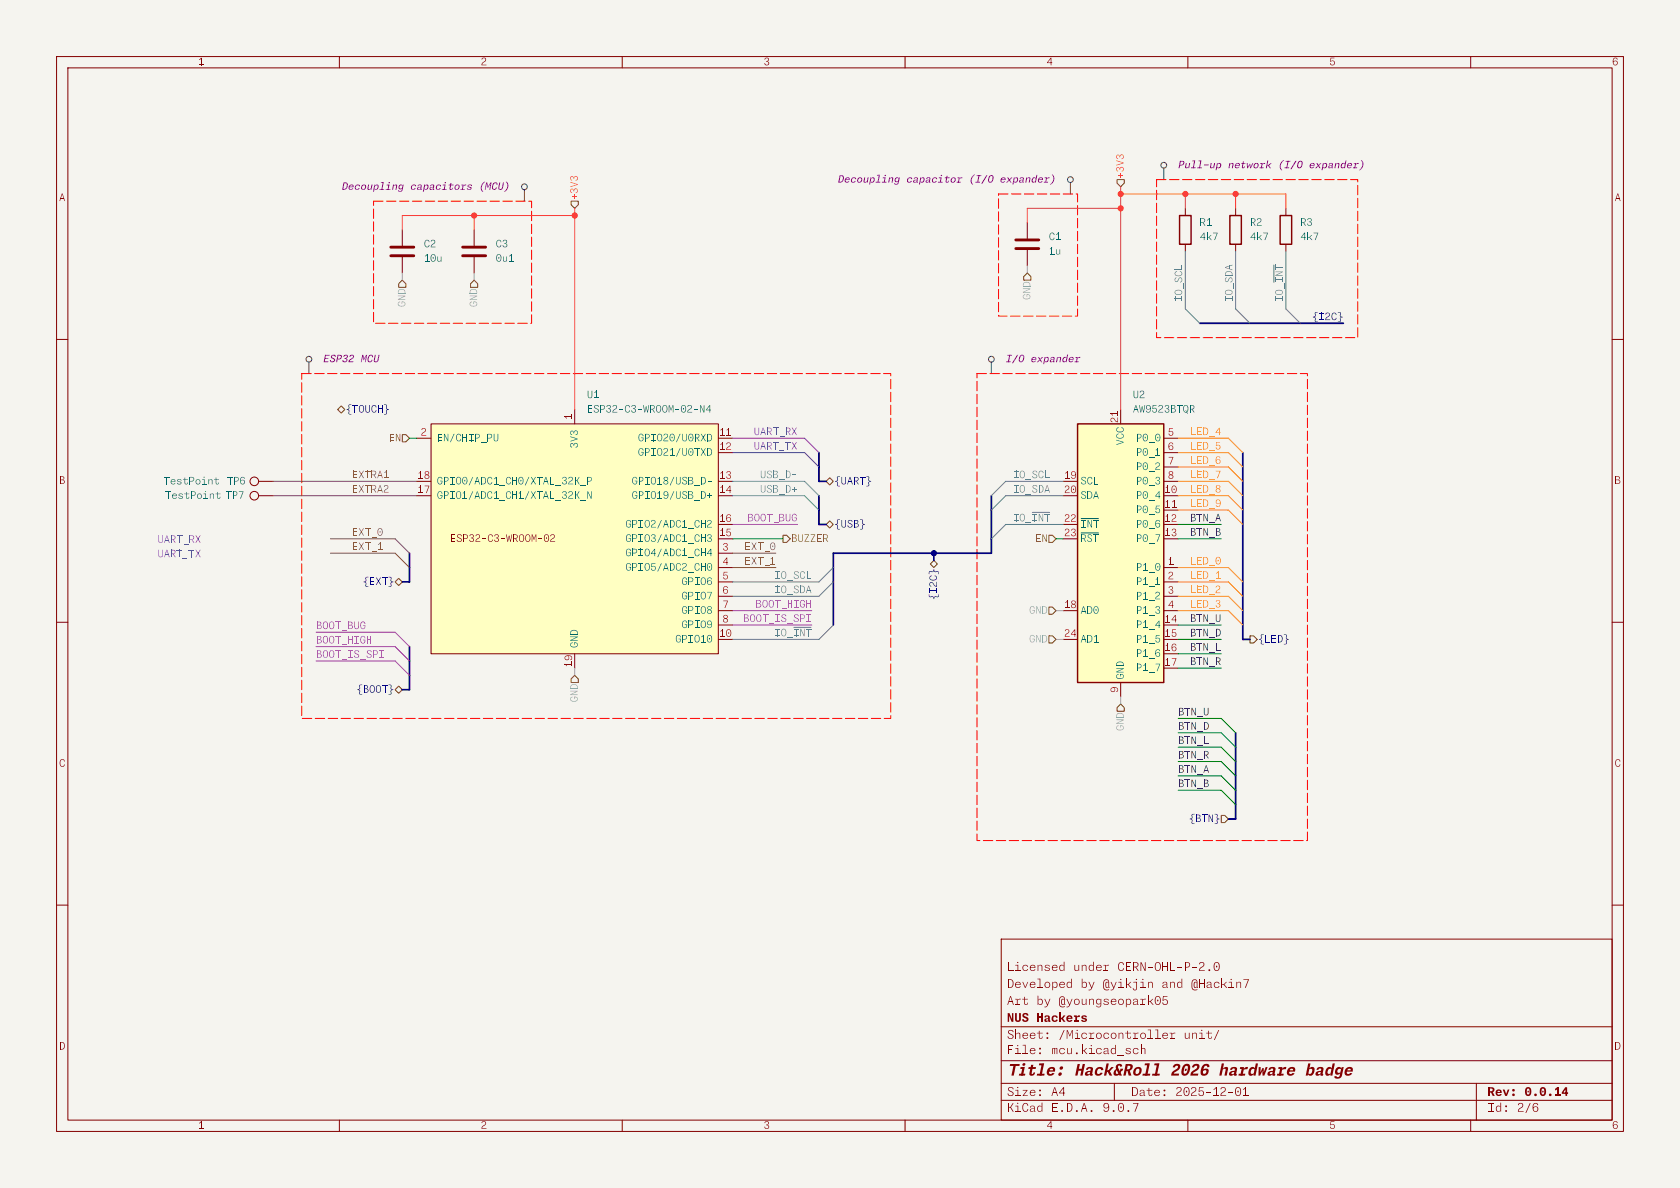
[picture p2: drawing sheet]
<svg xmlns="http://www.w3.org/2000/svg" width="297mm" height="210mm" viewBox="0 0 297 210" stroke-linecap="round" stroke-linejoin="round" font-family="sans-serif">
<path d="M0 0h297v210h-297z" fill="#f5f4ef" stroke="#f5f4ef" stroke-width=".18"/>
<g fill="none" stroke="#840000" stroke-width=".18">
<path d="M10 10h277v190h-277zM12 12h273v186h-273zM60 10v2M110 10v2M160 10v2M210 10v2M260 10v2M10 60h2M285 60h2M10 110h2M285 110h2M10 160h2"/>
<path d="M177 166h108v32h-108zM285 160h2M60 198v2M110 198v2M160 198v2M210 198v2M260 198v2"/>
</g>
<g fill="#840000">
<path d="M218.5 192.3a.57 .57 0 0 1 .7 0 .57 .57 0 0 1 .2 .7 .58 .58 0 0 1-.5 .8 .58 .58 0 0 1-.6-.8h.2a.43 .43 0 0 0 .1 .5 .43 .43 0 0 0 .6-.1l.1-.4a.43 .43 0 0 0-.2-.6 .43 .43 0 0 0-.5 .1l-.1 .5h-.2z"/>
<path d="M219.7 192.5l.5-.3-.2 .3-.3 .1z"/>
<path d="M220.1 192.2h.1v1.5h-.1z"/>
<path d="M219.7 193.6h1v.1h-1z"/>
<circle cx="205.9" cy="193.6" r=".17"/>
<circle cx="205.9" cy="192.8" r=".17"/>
<circle cx="218.9" cy="192.9" r=".15"/>
</g>
<path d="M177 194.5h108" fill="none" stroke="#840000" stroke-width=".18"/>
<g fill="#840000">
<path d="M200.3 195h1l-.6 1.5h-.1l.6-1.4h-.9z"/>
<circle cx="193" cy="196.4" r=".17"/>
</g>
<path d="M177 191.5h108" fill="none" stroke="#840000" stroke-width=".18"/>
<g fill="#840000">
<path d="M276.7 192.2h.3v1.5h-.3l.1-1.2-.5 .6h.9v.3h-1.1v-.3z"/>
<path d="M271.1 195.1l.6-.1 .2 .3-.1 .1a.37 .37 0 0 0-.5-.3 .37 .37 0 0 0-.2 .5v.1a.45 .45 0 0 0 0 .6 .45 .45 0 0 0 .6 .1 .41 .41 0 0 0-.1-.7 .41 .41 0 0 0-.6 .3 .5 .5 0 0 1 .8-.2 .5 .5 0 0 1-.1 .8 .5 .5 0 0 1-.7-.4l-.1-.6z"/>
<circle cx="183.9" cy="193.6" r=".17"/>
<circle cx="183.9" cy="192.8" r=".17"/>
<circle cx="266.3" cy="196.4" r=".17"/>
<circle cx="266.3" cy="195.6" r=".17"/>
</g>
<path d="M177 187.5h108" fill="none" stroke="#840000" stroke-width=".18"/>
<g fill="#840000">
<path d="M185.4 188.8a.64 .64 0 0 1 .8-.2 .64 .64 0 0 1 .3 .8h-1.1v-.2l.7 .1a.32 .32 0 0 0-.3-.4 .32 .32 0 0 0-.3 .3 .36 .36 0 0 0 0 .6 .36 .36 0 0 0 .6-.1h.3a.74 .74 0 0 1-1.2 .4 .74 .74 0 0 1 .2-1.3z"/>
<path d="M203.7 189.8h1.3v.3h-1.3z"/>
<path d="M227.8 188.8a.64 .64 0 0 1 .8-.2 .64 .64 0 0 1 .3 .8h-1.1l.1-.2 .7 .1a.32 .32 0 0 0-.3-.4 .32 .32 0 0 0-.3 .3 .36 .36 0 0 0 0 .6 .36 .36 0 0 0 .5-.1h.4a.74 .74 0 0 1-1.2 .4 .74 .74 0 0 1 .1-1.3z"/>
<path d="M182.2 185.4l.6-.1 .2 .5h-.9v-.1h.8a.41 .41 0 0 0-.5-.3 .41 .41 0 0 0-.3 .5 .41 .41 0 0 0 .5 .3l.4-.1a.55 .55 0 0 1-.8 .1 .55 .55 0 0 1 0-.8z"/>
<path d="M200.4 185.4l.6-.1 .3 .2-.2 .1a.39 .39 0 0 0-.6-.1 .39 .39 0 0 0 .1 .6 .39 .39 0 0 0 .5-.1h.2a.55 .55 0 0 1-.9 .2 .55 .55 0 0 1 0-.8z"/>
<path d="M201.7 184.7h.1v1.6h-.1z"/>
<path d="M201.8 185.4l.3-.1 .3 .1 .1 .9h-.1v-.7a.31 .31 0 0 0-.3-.2 .31 .31 0 0 0-.3 .2z"/>
<circle cx="187.4" cy="189.9" r=".31"/>
<circle cx="187.7" cy="188.8" r=".31"/>
<circle cx="183.9" cy="186.2" r=".17"/>
<circle cx="183.9" cy="185.4" r=".17"/>
</g>
<path d="M177 181.5h108" fill="none" stroke="#840000" stroke-width=".18"/>
<g fill="#840000">
<path d="M201.7 182.7a.52 .52 0 0 1 .9 .1 .52 .52 0 0 1-.4 .8 .52 .52 0 0 1-.6-.5h.1a.41 .41 0 0 0 .5 .3 .41 .41 0 0 0 .3-.6 .41 .41 0 0 0-.7 0l-.1 .3h-.1z"/>
<path d="M202.9 183.5h.9v.1h-.9z"/>
<path d="M202.9 182h.5v1.6h-.1l.1-1.5h-.5z"/>
<path d="M204.2 183.5h.9v.1h-.9z"/>
<path d="M204.2 182h.5v1.6h-.1l.1-1.5h-.5z"/>
<path d="M205.7 182.7l.6-.1 .2 .5h-.9v-.1h.7a.41 .41 0 0 0-.4-.3 .41 .41 0 0 0-.4 .5 .41 .41 0 0 0 .5 .3l.5-.1a.55 .55 0 0 1-.9 .1 .55 .55 0 0 1 .1-.8z"/>
<path d="M206.8 182.6h.4v1h-.1v-.9h-.3z"/>
<path d="M207.2 182.7l.6-.1v.1l-.6 .2z"/>
<path d="M206.8 183.5h.8v.1h-.8z"/>
<path d="M213.6 182.2h.1v1.1a.22 .22 0 0 0 .3 .2 .22 .22 0 0 0 .1-.3h.2a.34 .34 0 0 1-.4 .5 .34 .34 0 0 1-.3-.4z"/>
<path d="M213.2 182.6h1.1v.1h-1.1z"/>
<path d="M215.4 182.1h.1l-.8 1.7h-.1z"/>
<path d="M191.2 179.6l.5-.1 .4 .1v.2l-.6-.1 .2 .2a.38 .38 0 0 1 .5 .4 .38 .38 0 0 1-.6 .4 .41 .41 0 0 1-.5-.4l.7 .1v-.1l-.2-.1a.35 .35 0 0 1-.4-.2 .35 .35 0 0 1 0-.4z"/>
<path d="M181.1 176.2h.1v1.1a.22 .22 0 0 0 .2 .2 .22 .22 0 0 0 .2-.3h.1a.34 .34 0 0 1-.3 .5 .34 .34 0 0 1-.3-.4z"/>
<path d="M180.7 176.6h1v.1h-1z"/>
<path d="M205.6 176.1h.8v.1h-.7l-.1 .6a.49 .49 0 0 1 .8 .2 .49 .49 0 0 1-.3 .7 .49 .49 0 0 1-.6-.5h.1a.38 .38 0 0 0 .6 .2 .38 .38 0 0 0 .1-.5 .38 .38 0 0 0-.6 0h-.2z"/>
<path d="M189.4 173h.1v1.6l-.1-.2z"/>
<path d="M188.7 173.7l.4-.1 .3 .1v.2a.38 .38 0 0 0-.6-.1 .38 .38 0 0 0 0 .6 .38 .38 0 0 0 .6-.1 .46 .46 0 0 1-.7 .3 .46 .46 0 0 1-.1-.7z"/>
<path d="M201.6 174.5h.9v.1h-.9z"/>
<path d="M203 173.6l.1 .1v.9h-.1z"/>
<path d="M203.1 173.7l.3-.1 .3 .1 .1 .9h-.1v-.7a.31 .31 0 0 0-.3-.2 .31 .31 0 0 0-.3 .2z"/>
<path d="M188.1 170h.1v1.6l-.1-.2z"/>
<path d="M187.4 170.7l.4-.1 .3 .1v.2a.38 .38 0 0 0-.6-.1 .38 .38 0 0 0 0 .6 .38 .38 0 0 0 .6-.1 .46 .46 0 0 1-.7 .3 .46 .46 0 0 1-.1-.7z"/>
<path d="M195.5 170.7l.6-.1v.1l-.6 .2z"/>
<path d="M195.1 171.5h.8v.1h-.8z"/>
<path d="M214.7 170.2a.57 .57 0 0 1 .7 0 .57 .57 0 0 1 .2 .7 .58 .58 0 0 1-.5 .8 .58 .58 0 0 1-.5-.8h.1a.43 .43 0 0 0 .1 .5 .43 .43 0 0 0 .6-.1l.1-.4a.43 .43 0 0 0-.1-.6 .43 .43 0 0 0-.6 .1l-.1 .5h-.1z"/>
<circle cx="185.2" cy="183.5" r=".17"/>
<circle cx="185.2" cy="182.7" r=".17"/>
<circle cx="215.1" cy="170.8" r=".15"/>
</g>
<g fill="none" stroke="#840000" stroke-width=".18">
<path d="M45.7 85.1h2.6M197 191.5v3M261 191.5v6.5"/>
<circle cx="45" cy="85.1" r=".76"/>
</g>
<g fill="#006464">
<path d="M36.9 84.8l.3-.1 .3 .1 .1 .8h-.1l-.1-.8h-.3l-.2 .2z"/>
<path d="M38.1 84.4h.1l.1 1.1h.2l.1-.2a.26 .26 0 0 1-.2 .4 .26 .26 0 0 1-.3-.4z"/>
<path d="M37.8 84.7h.9v.1h-.9z"/>
</g>
<path d="M208.5 38.1h2.1v5.1h-2.1zM217.4 38.1h2.1v5.1h-2.1zM226.3 38.1h2v5.1h-2z" fill="none" stroke="#840000" stroke-width=".25"/>
<path d="M209.5 36.8v1.3M218.4 36.8v1.3M227.3 36.8v1.3M83.8 40.6v2.8M83.8 45.5v2.8M209.5 43.2v1.3M218.4 43.2v1.3M227.3 43.2v1.3" fill="none" stroke="#840000" stroke-width=".18"/>
<path d="M81.8 43.7h4.1M81.8 45.2h4.1" fill="none" stroke="#840000" stroke-width=".51"/>
<path d="M76.2 74.9h50.8v40.7h-50.8z" fill="#ffffc2"/>
<path d="M73.7 77.5h2.5M76.2 74.9h50.8v40.7h-50.8z" fill="none" stroke="#840000" stroke-width=".18"/>
<g fill="#006464">
<path d="M103.9 84.3h.3a.41 .41 0 0 1 .4 .4 .41 .41 0 0 1-.5 .4h-.2v-.1h.2a.31 .31 0 0 0 .4-.3 .31 .31 0 0 0-.3-.3h-.3z"/>
<path d="M103.8 86.9h.2l.5 1v-1h.1v1.3h-.1l-.6-1.2v1.2h-.1z"/>
</g>
<path d="M101.6 72.4v2.5M127 77.5h2.5" fill="none" stroke="#840000" stroke-width=".18"/>
<path d="M125.1 85h.7v.1h-.7z" fill="#006464"/>
<g fill="none" stroke="#840000" stroke-width=".18">
<path d="M45.7 87.6h2.6M127 97.8h2.5M127 100.3h2.5M127 102.9h2.5M127 105.4h2.5M127 108h2.5M127 110.5h2.5"/>
<circle cx="45" cy="87.6" r=".76"/>
</g>
<g fill="#006464">
<path d="M37.2 87.4l.3-.2 .3 .1v.9h-.1l-.1-.8h-.2l-.2 .1z"/>
<path d="M38.4 87h.1v1l.3 .1 .1-.3a.26 .26 0 0 1-.3 .4 .26 .26 0 0 1-.2-.4z"/>
<path d="M38.1 87.3h.9v.1h-.9z"/>
</g>
<path d="M190.5 74.9h15.2v45.8h-15.2z" fill="#ffffc2"/>
<path d="M190.5 74.9h15.2v45.8h-15.2z" fill="none" stroke="#840000" stroke-width=".25"/>
<path d="M191.1 91.7h3.1M191.1 94.2h3.1" fill="none" stroke="#006464" stroke-width=".18"/>
<g fill="none" stroke="#840000" stroke-width=".18">
<path d="M181.6 39.4v2.8M71.1 40.6v2.8M71.1 45.5v2.8M181.6 44.2v2.8M198.1 72.4v2.5M205.7 77.5h2.6M205.7 80h2.6M205.7 82.6h2.6M205.7 85.1h2.6M205.7 90.2h2.6M205.7 100.3h2.6M205.7 102.9h2.6"/>
<path d="M205.7 105.4h2.6M205.7 108h2.6M198.1 120.7v2.5"/>
</g>
<path d="M69.1 43.7h4.1M69.1 45.2h4.1M179.6 42.4h4M179.6 43.9h4" fill="none" stroke="#840000" stroke-width=".51"/>
<g fill="none" stroke="#484848" stroke-width=".18">
<path d="M205.7 29.7v2.1"/>
<circle cx="205.7" cy="29.2" r=".51"/>
</g>
<g fill="#840084">
<path d="M214.6 28.8h.2l-.2 .9h-.1z"/>
<path d="M214 28.8h.2l-.1 .8 .5-.1-.1 .1-.3 .2-.3-.2z"/>
<path d="M215.1 28.8h.2v.2l-.2 1.1h-.2z"/>
<path d="M215.3 28.9a.4 .4 0 0 1 .6 0 .4 .4 0 0 1-.1 .6l-.4 .3-.3-.2 .1-.1a.32 .32 0 0 0 .5-.1 .32 .32 0 0 0-.2-.4l-.3 .1z"/>
<path d="M224 28.4h.2l-.2 1.3h-.2z"/>
<path d="M224 29.2h.3h-.1l.4-.4h.2l-.4 .4 .3 .5h-.2l-.2-.4h-.3z"/>
<path d="M229.6 28.5l.3-.1a.71 .71 0 0 1 .4 .7 .71 .71 0 0 1-.4 .6h-.5l-.1-.4h.2l.1 .3a.58 .58 0 0 0 .5-.4 .58 .58 0 0 0-.2-.6l-.3 .2-.1 .5h-.2z"/>
<path d="M239.7 29l.5-.2v.2l-.5 .1z"/>
<path d="M240.6 28.3a.93 .93 0 0 1 .1 1.6l-.5 .2a1.17 1.17 0 0 0 .4-1.8z"/>
</g>
<g fill="none" stroke="#484848" stroke-width=".18">
<path d="M54.6 64v2M175.3 64v2"/>
<circle cx="54.6" cy="63.5" r=".51"/>
<circle cx="175.3" cy="63.5" r=".51"/>
</g>
<g fill="#840084">
<path d="M180.4 62.8l.3-.1a.71 .71 0 0 1 .4 .7 .71 .71 0 0 1-.4 .6h-.5l-.1-.4h.2l.1 .3a.58 .58 0 0 0 .5-.4 .58 .58 0 0 0-.2-.6l-.3 .2-.1 .5h-.2z"/>
<path d="M190.1 63.1h.4l-.1 .9h-.2l.2-.7h-.3z"/>
<path d="M190.5 63.2l.5-.1v.2l-.5 .1z"/>
<path d="M190 63.9h.7v.1h-.7z"/>
</g>
<g fill="none" stroke="#484848" stroke-width=".18">
<path d="M189.2 32.3v2"/>
<circle cx="189.2" cy="31.8" r=".51"/>
</g>
<g fill="#840084">
<path d="M157.3 31.5l.3-.1h.3l-.1 .9h-.2l.1-.8-.4 .2z"/>
<path d="M158.3 31.5l.4-.2 .2 .2v.1a.3 .3 0 0 0-.5-.1 .3 .3 0 0 0 0 .4 .3 .3 0 0 0 .4 0 .38 .38 0 0 1-.6 .2 .38 .38 0 0 1 .1-.6z"/>
<path d="M158.9 31.4h.2l-.2 .8a.44 .44 0 0 1-.4 .4 .44 .44 0 0 1-.4-.2l.3 .1 .3-.1z"/>
<path d="M168.2 31.5a.48 .48 0 0 1 .7 .1 .48 .48 0 0 1-.1 .6 .48 .48 0 0 1-.6 0l-.1-.2h.1a.29 .29 0 0 0 .4 .1 .29 .29 0 0 0 .2-.4 .29 .29 0 0 0-.4-.2l-.2 .5h-.1z"/>
<path d="M169.3 31.4h.4l-.2 .9h-.2l.2-.8h-.2z"/>
<path d="M169.6 31.5l.5-.1v.1l-.5 .1z"/>
<path d="M169.1 32.1h.8l-.1 .2h-.7z"/>
<path d="M174.9 31.1l.4-.1a.71 .71 0 0 1 .4 .6 .71 .71 0 0 1-.5 .7l-.4-.1-.1-.3h.1l.2 .2a.58 .58 0 0 0 .4-.4 .58 .58 0 0 0-.1-.6l-.3 .2-.2 .6h-.1z"/>
<path d="M185 31.5l.6-.1-.1 .1-.5 .1z"/>
<path d="M185.9 30.9a.93 .93 0 0 1 .1 1.5l-.4 .2a1.17 1.17 0 0 0 .3-1.7z"/>
</g>
<g fill="none" stroke="#484848" stroke-width=".18">
<path d="M92.7 33.5v2.1"/>
<circle cx="92.7" cy="33" r=".51"/>
</g>
<g fill="#840084">
<path d="M69.6 32.8l.3-.2 .3 .1-.1 .8h-.2l.1-.7-.4 .1z"/>
<path d="M70.6 32.7l.4-.1 .2 .2v.1a.3 .3 0 0 0-.5-.2 .3 .3 0 0 0 0 .5 .3 .3 0 0 0 .4 0 .38 .38 0 0 1-.6 .2 .38 .38 0 0 1 .1-.7z"/>
<path d="M71.2 32.6h.2l-.2 .9a.44 .44 0 0 1-.4 .4 .44 .44 0 0 1-.4-.2l.3 .1 .3-.1z"/>
<path d="M81.6 32.6h.4l-.2 .9h-.2l.2-.7h-.3z"/>
<path d="M81.9 32.8l.5-.2v.2l-.5 .1z"/>
<path d="M81.4 33.4h.8l-.1 .1h-.7z"/>
<path d="M82.7 32.7l.6-.1 .1 .2-.1 .1a.2 .2 0 0 0-.3-.2 .2 .2 0 0 0-.1 .3h.1a.3 .3 0 0 1 .4 .4 .3 .3 0 0 1-.5 .2l-.3-.2-.1-.1h.2a.22 .22 0 0 0 .2 .2 .22 .22 0 0 0 .2-.3l-.4-.2z"/>
</g>
<path d="M66 35.6h28v21.6h-28v-21.6M176.5 34.3h14v21.6h-14v-21.6M204.5 31.8h35.5v27.9h-35.5v-27.9M53.3 66h104.2v61h-104.2v-61M172.7 66h58.4v82.6h-58.4v-82.6" fill="none" stroke="#f00" stroke-width=".18" stroke-dasharray="1.7 .6"/>
<path d="M181.6 48.3l.6 .6v.6h-1.2v-.6zM185.4 94.6h.7l.6 .7-.6 .6h-.7zM198.1 124.5l.7 .6v.6h-1.3v-.6z" fill="none" stroke="#725600" stroke-width=".18"/>
<path d="M164.3 101h.6l.1-.4h.2l.1 .4h.6l.1 .5-.2-.4h-.3a.3 .3 0 0 1-.3 0 .3 .3 0 0 1-.1-.3 .57 .57 0 0 1-.8 .3l-.1 .4z" fill="#000084"/>
<path d="M71.1 49.5l.7 .7v.6h-1.3v-.6zM83.8 49.5l.7 .7v.6h-1.3v-.6zM138.4 94.6h.7l.6 .7-.6 .6h-.7zM164.5 99.7l.6-.6 .6 .6-.6 .6zM69.8 121.9l.7-.6 .6 .6-.6 .7z" fill="none" stroke="#725600" stroke-width=".18"/>
<path d="M68.7 102l.5 .1v.5l.3 .2v.1l-.3 .2v.6l-.5 .1 .4-.2v-.3a.3 .3 0 0 1 0-.3 .3 .3 0 0 1 .3-.1h-.1a.57 .57 0 0 1-.2-.8z" fill="#000084"/>
<path d="M101 35.6h1.2v.6l-.6 .6-.6-.6zM60.3 71.8l.7 .6-.7 .6-.6-.6zM69.8 102.9l.7-.7 .6 .7-.6 .6zM185.4 112.4h.7l.6 .6-.6 .7h-.7z" fill="none" stroke="#725600" stroke-width=".18"/>
<path d="M214.7 143.9l.5 .1v.6l.4 .1v.1l-.4 .2v.6l-.5 .1 .4-.2v-.3a.3 .3 0 0 1 .1-.3 .3 .3 0 0 1 .3-.1h-.1a.57 .57 0 0 1-.3-.8z" fill="#000084"/>
<path d="M215.9 144.1h.6l.7 .7-.7 .6h-.6z" fill="none" stroke="#725600" stroke-width=".18"/>
<path d="M227 112.1l.4 .1 .1 .6 .3 .2v.1l-.3 .1-.1 .6-.4 .1 .3-.1v-.4a.3 .3 0 0 1 .1-.3 .3 .3 0 0 1 .3-.1h-.1a.57 .57 0 0 1-.3-.7z" fill="#000084"/>
<path d="M197.5 31.8h1.3v.6l-.7 .6-.6-.6zM71.1 76.8h.7l.6 .7-.6 .6h-.7zM146 85.1l.7-.6 .6 .6-.6 .6zM101.6 119.4l.6 .6v.7h-1.2v-.7zM185.4 107.3h.7l.6 .7-.6 .6h-.7zM221 112.4h.6l.6 .6-.6 .7h-.6z" fill="none" stroke="#725600" stroke-width=".18"/>
<path d="M152 91.8l.5 .1v.6l.4 .1v.2l-.4 .1v.6l-.5 .1 .4-.1v-.4a.3 .3 0 0 1 .1-.3 .3 .3 0 0 1 .3-.1h-.1a.57 .57 0 0 1-.3-.8z" fill="#000084"/>
<path d="M146 92.7l.7-.6 .6 .6-.6 .6z" fill="none" stroke="#725600" stroke-width=".18"/>
<path d="M182.5 90.6h3.1" fill="none" stroke="#607d8b" stroke-width=".18"/>
<path d="M236.5 55.2h.5v.6l.4 .2v.1l-.4 .2v.6h-.5l.4-.1v-.3a.3 .3 0 0 1 0-.4 .3 .3 0 0 1 .4 0h-.1a.57 .57 0 0 1-.3-.8z" fill="#000084"/>
<g fill="#9c27b0">
<path d="M67.1 115h.7v.1h-.7z"/>
<path d="M67.1 116.2h.7v.1h-.7z"/>
<path d="M142.6 108.6h.8v.1h-.8z"/>
<path d="M142.6 109.8h.8v.1h-.8z"/>
</g>
<path d="M209.5 44.5v10.1l2.6 2.6M218.4 44.5v10.1l2.6 2.6M225.2 46.9v3M227.3 44.5v10.1l2.6 2.6M188 87.6h-10.2l-2.5 2.6M188 85.1h-10.2l-2.5 2.5M188 92.7h-10.2l-2.5 2.6M140.3 110.9h3.1M147.3 100.3l-2.5 2.6h-15.3M147.3 110.5l-2.5 2.5h-15.3M147.3 102.9l-2.5 2.5h-15.3" fill="none" stroke="#607d8b" stroke-width=".18"/>
<path d="M212.1 57.2h25.4M72.4 97.8v5.1h-1.3M144.8 80v5.1h1.2M144.8 87.6v5.1h1.2M165.1 97.8v1.3M175.3 87.6v10.2h-28v12.7M219.7 80v33h1.3M72.4 114.3v7.6h-1.3M218.4 129.5v15.3h-1.2" fill="none" stroke="#000084" stroke-width=".3"/>
<path d="M83.8 38.1v2.5M101.6 38.1h-30.5v2.5M101.6 36.8v35.6M198.1 36.8h-16.5v2.6M198.1 34.3h29.2v2.5M198.1 33v39.4M209.5 34.3v2.5M218.4 34.3v2.5" fill="none" stroke="#f44336" stroke-width=".18"/>
<path d="M71.1 48.3v1.2M83.8 48.3v1.2M181.6 47v1.3M101.6 118.1v1.3M186.7 113h1.3M186.7 108h1.3M198.1 123.2v1.3" fill="none" stroke="#9e9e9e" stroke-width=".18"/>
<g fill="none" stroke="#009600" stroke-width=".18">
<path d="M72.4 77.5h1.3M129.5 95.3h8.9M186.7 95.3h1.3M208.3 95.3h7.6M208.3 92.7h7.6M208.3 110.5h7.6M208.3 118.1h7.6M208.3 113h7.6M208.3 115.6h7.6M208.3 129.5h7.6l2.5 2.6M208.3 127h7.6l2.5 2.5M208.3 132.1h7.6l2.5 2.5"/>
<path d="M208.3 134.6h7.6l2.5 2.6M208.3 139.7h7.6l2.5 2.5M208.3 137.2h7.6l2.5 2.5"/>
</g>
<path d="M48.3 87.6h25.4M48.3 85.1h25.4M58.4 97.8h11.4l2.6 2.5M58.4 95.3h11.4l2.6 2.5M129.5 97.8h7.7M129.5 100.3h7.7" fill="none" stroke="#795548" stroke-width=".18"/>
<path d="M129.5 92.7h11.5M55.9 111.8h13.9l2.6 2.5M55.9 114.3h13.9l2.6 2.5M55.9 116.8h13.9l2.6 2.6M129.5 108h14M129.5 110.5h14" fill="none" stroke="#9c27b0" stroke-width=".18"/>
<path d="M129.5 85.1h12.7l2.6 2.5M129.5 87.6h12.7l2.6 2.6" fill="none" stroke="#2196f3" stroke-width=".18"/>
<path d="M129.5 77.5h12.7l2.6 2.5M129.5 80h12.7l2.6 2.6" fill="none" stroke="#673ab7" stroke-width=".18"/>
<path d="M208.3 77.5h8.9l2.5 2.5M208.3 82.6h8.9l2.5 2.5M208.3 90.2h8.9l2.5 2.5M208.3 80h8.9l2.5 2.6M208.3 85.1h8.9l2.5 2.5M208.3 87.6h8.9l2.5 2.6M208.3 108h8.9l2.5 2.5M208.3 102.9h8.9l2.5 2.5M208.3 100.3h8.9l2.5 2.6M208.3 105.4h8.9l2.5 2.6" fill="none" stroke="#ff9800" stroke-width=".18"/>
<g fill="#f44336" stroke="#f44336" stroke-width=".18">
<circle cx="198.1" cy="34.3" r=".46"/>
<circle cx="209.5" cy="34.3" r=".46"/>
<circle cx="198.1" cy="36.8" r=".46"/>
<circle cx="218.4" cy="34.3" r=".46"/>
<circle cx="83.8" cy="38.1" r=".46"/>
<circle cx="101.6" cy="38.1" r=".46"/>
</g>
<circle cx="165.1" cy="97.8" r=".46" fill="#000084" stroke="#000084" stroke-width=".18"/>
<g font-size="2.8" fill="#840000">
<text x="178" y="190.7">Title:</text>
<text x="189.9" y="190.7">Hack&amp;Roll</text>
<text x="206.9" y="190.7">2026</text>
<text x="215.4" y="190.7">hardware</text>
<text x="230.6" y="190.7">badge</text>
</g>
<g font-size="2.1" fill="#840000">
<text x="178" y="172.1">Licensed</text>
<text x="189.7" y="172.1">under</text>
<text x="197.5" y="172.1">CERN-OHL-P-2.0</text>
<text x="178" y="178.1">Art</text>
<text x="178" y="175.1">Developed</text>
<text x="183.2" y="178.1">by</text>
<text x="187.1" y="178.1">@youngseopark05</text>
<text x="191" y="175.1">by</text>
<text x="194.9" y="175.1">@yikjin</text>
<text x="205.3" y="175.1">and</text>
<text x="210.5" y="175.1">@Hackin7</text>
<text x="178" y="184.1">Sheet:</text>
<text x="178" y="181.1">NUS Hackers</text>
<text x="187.1" y="184.1">/Microcontroller</text>
<text x="209.2" y="184.1">unit/</text>
<text x="178" y="186.8">File:</text>
<text x="185.8" y="186.8">mcu.kicad_sch</text>
<text x="178" y="197">KiCad</text>
<text x="178" y="194.2">Size:</text>
<text x="185.8" y="197">E.D.A.</text>
<text x="185.8" y="194.2">A4</text>
<text x="194.9" y="197">9.0.7</text>
<text x="200" y="194.2">Date:</text>
<text x="207.8" y="194.2">2025-12-01</text>
<text x="263" y="194.2">Rev:</text>
<text x="263" y="197">Id:</text>
<text x="268.2" y="197">2/6</text>
<text x="269.5" y="194.2">0.0.14</text>
</g>
<g font-size="1.8" fill="#840000">
<text x="35" y="11.9">1</text>
<text x="85" y="11.9">2</text>
<text x="135" y="11.9">3</text>
<text x="185" y="11.9">4</text>
<text x="235" y="11.9">5</text>
<text x="285" y="11.9">6</text>
<text x="10.4" y="35.9">A</text>
<text x="285.4" y="35.9">A</text>
<text x="10.4" y="85.9">B</text>
<text x="285.4" y="85.9">B</text>
<text x="79.5" y="96.1">ESP32-C3-WROOM-02</text>
<text x="10.4" y="135.9">C</text>
<text x="285.4" y="135.9">C</text>
<text x="10.4" y="185.9">D</text>
<text x="285.4" y="185.9">D</text>
<text x="35" y="199.9">1</text>
<text x="85" y="199.9">2</text>
<text x="135" y="199.9">3</text>
<text x="185" y="199.9">4</text>
<text x="235" y="199.9">5</text>
<text x="285" y="199.9">6</text>
</g>
<g font-size="1.8" fill="#840084">
<text x="60.4" y="33.9">Decoupling</text>
<text x="72.5" y="33.9">capacitors</text>
<text x="84.7" y="33.9">(MCU)</text>
<text x="148.1" y="32.6">Decoupling</text>
<text x="160.2" y="32.6">capacitor</text>
<text x="171.3" y="32.6">(I/O</text>
<text x="176.8" y="32.6">expander)</text>
<text x="208.3" y="30.1">Pull-up</text>
<text x="217.1" y="30.1">network</text>
<text x="225.9" y="30.1">(I/O</text>
<text x="231.4" y="30.1">expander)</text>
<text x="57.1" y="64.4">ESP32 MCU</text>
<text x="177.8" y="64.4">I/O</text>
<text x="182.2" y="64.4">expander</text>
</g>
<g font-size="1.8" fill="#f44336">
<text x="102.5" y="35.4" transform="rotate(-90 102.5 35.4)">+3V3</text>
<text x="199" y="31.6" transform="rotate(-90 199 31.6)">+3V3</text>
</g>
<g font-size="1.8" fill="#006464">
<text x="212.1" y="40.3">R1</text>
<text x="221" y="40.3">R2</text>
<text x="229.9" y="40.3">R3</text>
<text x="74.9" y="44.1">C2</text>
<text x="74.9" y="46.6">10u</text>
<text x="87.6" y="44.1">C3</text>
<text x="87.6" y="46.6">0u1</text>
<text x="185.4" y="42.8">C1</text>
<text x="185.4" y="45.3">1u</text>
<text x="212.1" y="42.8">4k7</text>
<text x="221" y="42.8">4k7</text>
<text x="229.9" y="42.8">4k7</text>
<text x="103.8" y="70.7">U1</text>
<text x="200.3" y="70.7">U2</text>
<text x="103.8" y="73.3">ESP32-C3-WROOM-02-N4</text>
<text x="200.3" y="73.3">AW9523BTQR</text>
<text x="77.2" y="78.4">EN/CHIP_PU</text>
<text x="102.5" y="79.3" transform="rotate(-90 102.5 79.3)">3V3</text>
<text x="112.8" y="78.4">GPIO20/U0RXD</text>
<text x="112.8" y="80.9">GPIO21/U0TXD</text>
<text x="199" y="78.7" transform="rotate(-90 199 78.7)">VCC</text>
<text x="200.8" y="78.4">P0_0</text>
<text x="200.8" y="80.9">P0_1</text>
<text x="200.8" y="83.4">P0_2</text>
<text x="28.9" y="86">TestPoint</text>
<text x="29.2" y="88.5">TestPoint</text>
<text x="39.9" y="88.5">TP7</text>
<text x="40.1" y="86">TP6</text>
<text x="77.2" y="86">GPIO0/ADC1_CH0/XTAL_32K_P</text>
<text x="77.2" y="88.5">GPIO1/ADC1_CH1/XTAL_32K_N</text>
<text x="111.7" y="86">GPIO18/USB_D-</text>
<text x="111.7" y="88.5">GPIO19/USB_D+</text>
<text x="191" y="86">SCL</text>
<text x="191" y="88.5">SDA</text>
<text x="200.8" y="86">P0_3</text>
<text x="200.8" y="88.5">P0_4</text>
<text x="110.6" y="93.6">GPIO2/ADC1_CH2</text>
<text x="191" y="93.6">~{INT}</text>
<text x="200.8" y="91.1">P0_5</text>
<text x="200.8" y="93.6">P0_6</text>
<text x="110.6" y="96.1">GPIO3/ADC1_CH3</text>
<text x="110.6" y="98.7">GPIO4/ADC1_CH4</text>
<text x="110.6" y="101.2">GPIO5/ADC2_CH0</text>
<text x="191" y="96.1">~{RST}</text>
<text x="200.8" y="96.1">P0_7</text>
<text x="200.8" y="101.2">P1_0</text>
<text x="120.5" y="103.8">GPIO6</text>
<text x="120.5" y="106.3">GPIO7</text>
<text x="200.8" y="103.8">P1_1</text>
<text x="200.8" y="106.3">P1_2</text>
<text x="119.4" y="113.9">GPIO10</text>
<text x="120.5" y="108.8">GPIO8</text>
<text x="120.5" y="111.4">GPIO9</text>
<text x="191" y="108.8">AD0</text>
<text x="191" y="113.9">AD1</text>
<text x="200.8" y="108.8">P1_3</text>
<text x="200.8" y="111.4">P1_4</text>
<text x="200.8" y="113.9">P1_5</text>
<text x="102.5" y="114.6" transform="rotate(-90 102.5 114.6)">GND</text>
<text x="200.8" y="116.5">P1_6</text>
<text x="200.8" y="119">P1_7</text>
<text x="199" y="120.1" transform="rotate(-90 199 120.1)">GND</text>
</g>
<g font-size="1.8" fill="#9e9e9e">
<text x="182.5" y="53" transform="rotate(-90 182.5 53)">GND</text>
<text x="72" y="54.3" transform="rotate(-90 72 54.3)">GND</text>
<text x="84.7" y="54.3" transform="rotate(-90 84.7 54.3)">GND</text>
<text x="181.9" y="113.9">GND</text>
<text x="181.9" y="108.8">GND</text>
<text x="102.5" y="124.1" transform="rotate(-90 102.5 124.1)">GND</text>
<text x="199" y="129.2" transform="rotate(-90 199 129.2)">GND</text>
</g>
<g font-size="1.8" fill="#607d8b">
<text x="209.2" y="53.3" transform="rotate(-90 209.2 53.3)">IO_SCL</text>
<text x="218.1" y="53.3" transform="rotate(-90 218.1 53.3)">IO_SDA</text>
<text x="227" y="53.3" transform="rotate(-90 227 53.3)">IO_~{INT}</text>
<text x="179.1" y="84.7">IO_SCL</text>
<text x="179.1" y="87.3">IO_SDA</text>
<text x="179.1" y="92.4">IO_~{INT} 22</text>
<text x="136.9" y="105.1">IO_SDA</text>
<text x="136.9" y="102.5">IO_SCL</text>
<text x="136.9" y="112.7">IO_~{INT}</text>
</g>
<g font-size="1.8" fill="#000084">
<text x="232" y="56.8">{I2C}</text>
<text x="61.2" y="73.3">{TOUCH}</text>
<text x="147.5" y="86">{UART}</text>
<text x="147.5" y="93.6">{USB}</text>
<text x="64.2" y="103.8">{EXT}</text>
<text x="166" y="106" transform="rotate(-90 166 106)">{I2C}</text>
<text x="222.4" y="113.9">{LED}</text>
<text x="63" y="122.8">{BOOT}</text>
<text x="210.2" y="145.7">{BTN}</text>
</g>
<g font-size="1.8" fill="#a90000">
<text x="74.4" y="77.2">2</text>
<text x="101.3" y="74.2" transform="rotate(-90 101.3 74.2)">1</text>
<text x="127.2" y="77.2">11</text>
<text x="197.9" y="74.8" transform="rotate(-90 197.9 74.8)">21</text>
<text x="206.5" y="77.2">5</text>
<text x="127.2" y="79.8">12</text>
<text x="206.5" y="79.8">6</text>
<text x="206.5" y="82.3">7</text>
<text x="73.8" y="84.8">18</text>
<text x="73.8" y="87.4">17</text>
<text x="127.2" y="84.8">13</text>
<text x="127.2" y="87.4">14</text>
<text x="188.1" y="84.8">19</text>
<text x="188.1" y="87.4">20</text>
<text x="205.9" y="87.4">10</text>
<text x="205.9" y="89.9">11</text>
<text x="206.5" y="84.8">8</text>
<text x="127.2" y="92.5">16</text>
<text x="127.2" y="95">15</text>
<text x="188.1" y="95">23</text>
<text x="205.9" y="92.5">12</text>
<text x="205.9" y="95">13</text>
<text x="127.7" y="97.5">3</text>
<text x="127.7" y="100.1">4</text>
<text x="206.5" y="100.1">1</text>
<text x="127.7" y="102.6">5</text>
<text x="127.7" y="105.2">6</text>
<text x="127.7" y="107.7">7</text>
<text x="188.1" y="107.7">18</text>
<text x="206.5" y="102.6">2</text>
<text x="206.5" y="105.2">3</text>
<text x="206.5" y="107.7">4</text>
<text x="127.2" y="112.8">10</text>
<text x="127.7" y="110.2">8</text>
<text x="188.1" y="112.8">24</text>
<text x="205.9" y="110.2">14</text>
<text x="205.9" y="112.8">15</text>
<text x="101.3" y="117.9" transform="rotate(-90 101.3 117.9)">19</text>
<text x="205.9" y="115.3">16</text>
<text x="205.9" y="117.9">17</text>
<text x="197.9" y="122.5" transform="rotate(-90 197.9 122.5)">9</text>
</g>
<g font-size="1.8" fill="#673ab7">
<text x="133.3" y="77.1">UART_RX</text>
<text x="133.3" y="79.7">UART_TX</text>
<text x="27.8" y="98.7">UART_TX</text>
<text x="27.8" y="96.2">UART_RX</text>
</g>
<g font-size="1.8" fill="#ff9800">
<text x="210.4" y="77.1">LED_4</text>
<text x="210.4" y="82.2">LED_6</text>
<text x="210.4" y="79.7">LED_5</text>
<text x="210.4" y="87.3">LED_8</text>
<text x="210.4" y="84.7">LED_7</text>
<text x="210.4" y="89.8">LED_9</text>
<text x="210.4" y="100">LED_0</text>
<text x="210.4" y="107.6">LED_3</text>
<text x="210.4" y="105.1">LED_2</text>
<text x="210.4" y="102.5">LED_1</text>
</g>
<g font-size="1.8" fill="#725600">
<text x="68.7" y="78.4">EN</text>
<text x="139.9" y="96.1">BUZZER</text>
<text x="183" y="96.1">EN</text>
</g>
<g font-size="1.8" fill="#795548">
<text x="62.2" y="87.3">EXTRA2</text>
<text x="62.2" y="84.7">EXTRA1</text>
<text x="62.2" y="94.9">EXT_0</text>
<text x="62.2" y="97.4">EXT_1</text>
<text x="131.7" y="97.4">EXT_0</text>
<text x="131.7" y="100">EXT_1</text>
</g>
<g font-size="1.8" fill="#2196f3">
<text x="134.4" y="84.7">USB_D-</text>
<text x="134.4" y="87.3">USB_D+</text>
</g>
<g font-size="1.8" fill="#9c27b0">
<text x="132.2" y="92.4">BOOT_BUG</text>
<text x="133.6" y="107.6">BOOT_HIGH</text>
<text x="55.9" y="111.4">BOOT_BUG</text>
<text x="55.9" y="114">BOOT_HIGH</text>
<text x="131.4" y="110.1">BOOT_IS_SPI</text>
<text x="55.9" y="116.5">BOOT_IS_SPI</text>
</g>
<g font-size="1.8" fill="#0f0f0f">
<text x="210.4" y="94.9">BTN_B</text>
<text x="210.4" y="92.4">BTN_A</text>
<text x="210.4" y="112.7">BTN_D</text>
<text x="210.4" y="110.1">BTN_U</text>
<text x="210.4" y="117.8">BTN_R</text>
<text x="210.4" y="115.2">BTN_L</text>
<text x="208.3" y="131.7">BTN_L</text>
<text x="208.3" y="129.2">BTN_D</text>
<text x="208.3" y="126.7">BTN_U</text>
<text x="208.3" y="134.3">BTN_R</text>
<text x="208.3" y="136.8">BTN_A</text>
<text x="208.3" y="139.4">BTN_B</text>
</g>
</svg>
